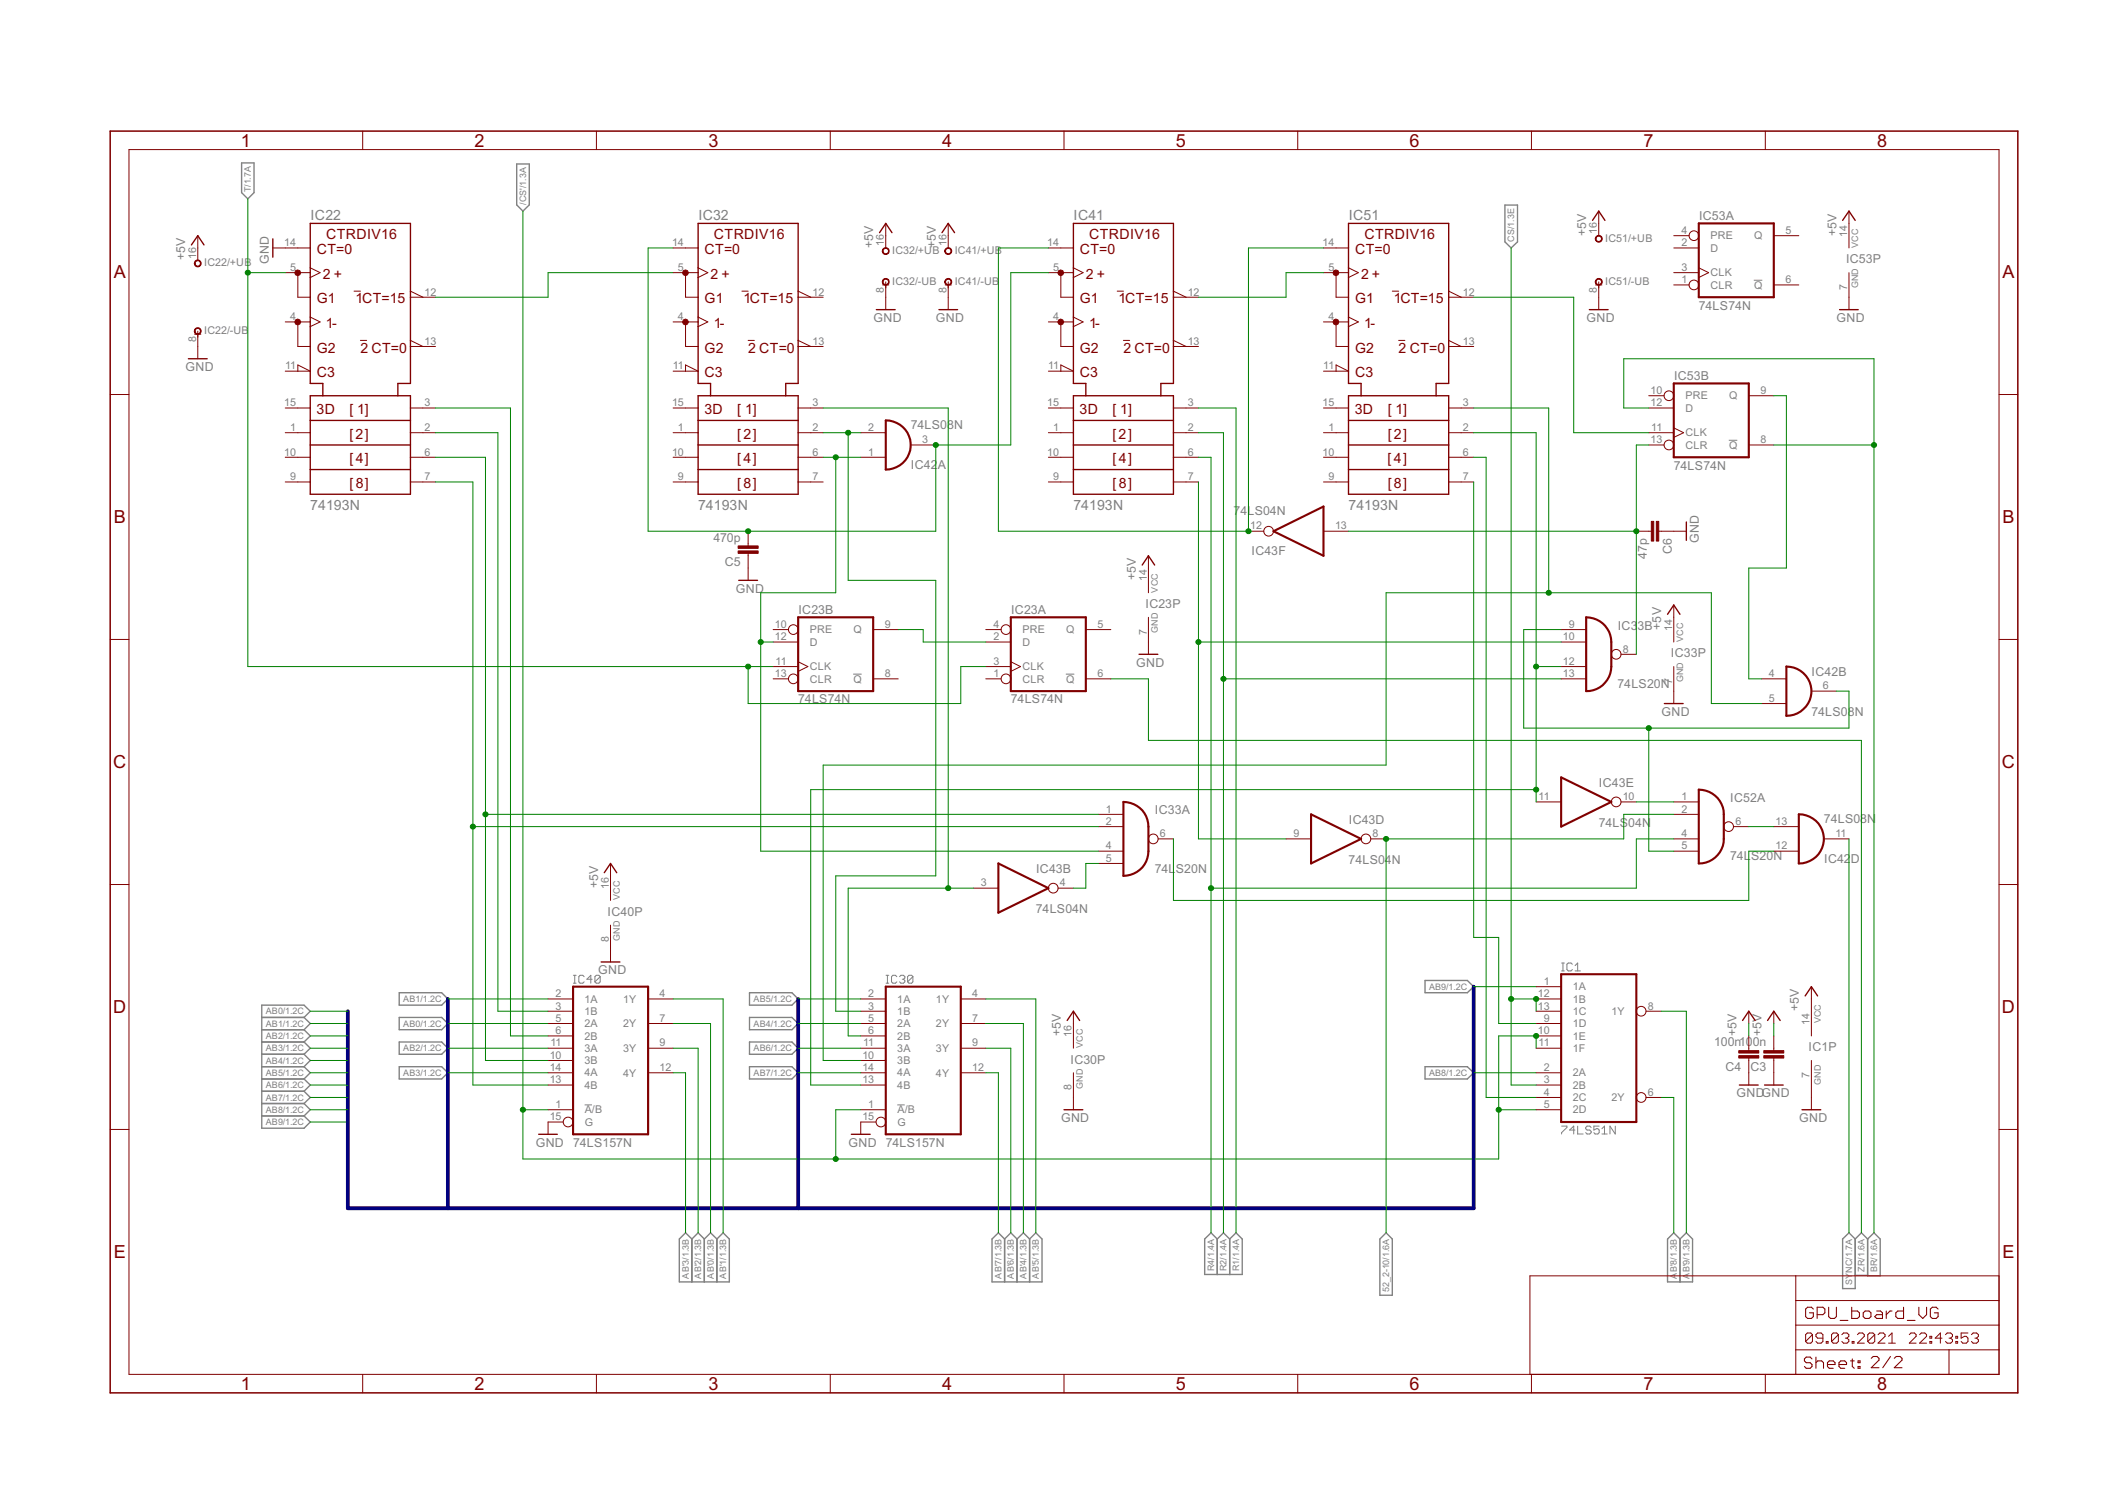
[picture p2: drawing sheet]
<svg xmlns="http://www.w3.org/2000/svg" width="297mm" height="210mm" viewBox="0 0 297 210" stroke-linecap="round" stroke-linejoin="round" font-family="sans-serif">
<g fill="none" stroke="#808080" stroke-width=".14">
<path d="M244.9 39.1h1.2M241.4 61.5h1.2M119.1 94.1h1.2M148.8 94.1h1.2M80.1 137.3h.4M80.1 136.2h.4M80.3 136.2v1.1M81.6 136.4l-.2-.2h-.4l-.2 .2v.7l.2 .2h.4l.2-.2M82.7 136.8h-.7l.5-.6v1.1M83.8 136.4v.7l-.2 .2h-.3l-.2-.2M83.8 136.4l-.2-.2h-.3l-.2 .2v.7M83.8 136.4l-.7 .7"/>
<path d="M123.7 137.3h.4M123.7 136.2h.4M123.9 136.2v1.1M125.2 136.4l-.1-.2h-.4l-.2 .2v.7l.2 .2h.4l.1-.2M125.6 136.4l.2-.2h.4l.2 .2v.2l-.2 .2M126 136.8h.2M126.2 136.8l.2 .1v.2l-.2 .2h-.4l-.2-.2M127.5 136.4v.7l-.2 .2h-.4l-.2-.2M127.5 136.4l-.2-.2h-.4l-.2 .2v.7M127.5 136.4l-.8 .7M218.1 135.6h.4M218.1 134.5h.4"/>
<path d="M218.3 134.5v1.1M219.6 134.7l-.2-.2h-.4l-.2 .2v.7l.2 .2h.4l.2-.2M220 134.9l.3-.4v1.1M220 135.6h.7M81.6 154.3h1.1M125.3 154.3h1M218.1 157.3h.7v.2l-.7 .7v.2M219.9 157.8h-.7l.6-.5v1.1M220.3 157.3v1.1h.8M222.2 157.5l-.2-.2h-.4l-.2 .2v.1l.2 .2h.4l.2 .2v.2l-.2 .2h-.4l-.2-.2M223.3 157.3h-.7v.5l.3-.2h.2l.2 .2v.4l-.2 .2h-.3l-.2-.2M223.7 158.4h.8"/>
<path d="M223.7 157.6l.4-.3v1.1M225.6 157.3v1.1l-.8-1.1v1.1"/>
</g>
<g fill="none" stroke="#808080" stroke-width=".19">
<path d="M33.7 22.8h1.8v4.1l-.9 .9-.9-.9zM72.2 22.9h1.7v5.7l-.9 .9-.8-.9zM210.2 28.6h1.7v5.2l-.9 .8-.8-.8zM55.8 138.6h5.9l.8 .9-.8 .9h-5.9zM104.7 138.6h5.9l.9 .9-.9 .9h-5.9zM199 136.9h5.9l.9 .9-.9 .8h-5.9zM36.6 142.1h5.9M36.6 143.8h5.9M36.6 145.5h5.9M36.6 147.2h5.9M36.6 150.7h5.9M36.6 149h5.9"/>
<path d="M36.6 152.4h5.9M36.6 154.1h5.9M36.6 155.9h5.9M42.5 142.1l.8-.9-.8-.8h-5.9v17.2h5.9l.8-.9-.8-.8M42.5 142.1l.8 .8-.8 .9M42.5 143.8l.8 .9-.8 .8M42.5 145.5l.8 .9-.8 .8M42.5 147.2l.8 .9-.8 .9M42.5 149l.8 .8-.8 .9M42.5 150.7l.8 .8-.8 .9M42.5 152.4l.8 .9-.8 .8M42.5 154.1l.8 .9-.8 .9"/>
<path d="M55.8 142.1h5.9l.8 .8-.8 .9h-5.9zM55.8 145.5h5.9l.8 .9-.8 .8h-5.9zM55.8 149h5.9l.8 .8-.8 .9h-5.9zM104.7 142.1h5.9l.9 .8-.9 .9h-5.9zM104.7 145.5h5.9l.9 .9-.9 .8h-5.9zM104.7 149h5.9l.9 .8-.9 .9h-5.9zM199 149h5.9l.9 .8-.9 .9h-5.9zM96.6 173l-.9-.8-.8 .8v6h7v-6l-.9-.8-.9 .8M96.6 173v6M96.6 173l.9-.8 .9 .8M98.4 173v6M98.4 173l.8-.8 .9 .8"/>
<path d="M100.1 173v6M140.3 173l-.9-.8-.9 .8v6h7v-6l-.8-.8-.9 .8M140.3 173v6M140.3 173l.9-.8 .8 .8M142 173v6M142 173l.9-.8 .9 .8M143.8 173v6M170 173l-.9-.8-.9 .8v5h5.3v-5l-.9-.8-.9 .8M170 173l.9-.8 .8 .8M170 173v5M171.7 173v5M193.6 172.2l.8 .8v7.9h-1.7v-7.9z"/>
<path d="M233.7 172.2l.9 .8 .9-.8 .9 .8v6h-3.5v-6zM234.6 173v6M257.3 173l.9-.8 .9 .8v7h-1.8zM259.1 173l.8-.8 .9 .8M259.1 178.1h1.7M260.8 173l.9-.8 .9 .8v5.2h-1.8z"/>
</g>
<g fill="none" stroke="#800000" stroke-width=".3">
<path d="M237.2 31.2h10.5v10.3h-10.5zM123.7 58.7a3.4 3.4 0 0 1 3.5 3.4 3.4 3.4 0 0 1-3.5 3.5zM233.7 53.6h10.5v10.3h-10.5zM177.8 74.2l7-3.5v6.9zM111.5 86.2h10.4v10.3h-10.4zM141.2 86.2h10.4v10.3h-10.4zM221.5 86.2a3.5 3.5 0 0 1 3.5 3.5v3.4a3.5 3.5 0 0 1-3.5 3.4zM249.5 93.1a3.4 3.4 0 0 1 3.5 3.4 3.4 3.4 0 0 1-3.5 3.5zM156.9 112a3.5 3.5 0 0 1 3.5 3.4v3.5a3.4 3.4 0 0 1-3.5 3.4zM183.1 113.7l7 3.5-7 3.4zM218 108.6l7 3.4-7 3.4zM237.2 110.3a3.5 3.5 0 0 1 3.5 3.4v3.5a3.4 3.4 0 0 1-3.5 3.4z"/>
<path d="M251.2 113.7a3.4 3.4 0 0 1 3.5 3.5 3.4 3.4 0 0 1-3.5 3.4zM80 137.8h10.5v20.6h-10.5zM123.7 137.8h10.5v20.6h-10.5zM139.4 120.6l7 3.4-7 3.5zM218 136.1h10.5v20.6h-10.5z"/>
</g>
<g fill="none" stroke="#800000" stroke-width=".14">
<path d="M50.7 18.3v2.6M83.3 18.3v2.6M116 18.3v2.6M148.6 18.3v2.6M181.2 18.3v2.6M213.9 18.3v2.6M246.5 18.3v2.6M18 20.9h261.2v171h-261.2zM27.6 32.9v3.5M38.1 34.6h5.2M39.8 38.1h3.5M41.6 38.1v3.4h1.7"/>
<path d="M43.3 37.4l1.4 .7-1.4 .7M94 38.1h3.5M94 34.6h3.5M95.7 38.1v3.4h1.8M97.5 37.4l1.3 .7-1.3 .7M123.3 39.8h.8M123.7 31.2v3.4M123.7 39.4v3.8M132 39.8h.9M132.4 31.2v3.4M132.4 39.4v3.8M146.4 38.1h3.5"/>
<path d="M146.4 34.6h3.5M148.1 38.1v3.4h1.8M149.9 37.4l1.4 .7-1.4 .7M184.8 38.1h3.5M184.8 34.6h3.5M186.6 38.1v3.4h1.7M188.3 37.4l1.4 .7-1.4 .7M222.8 39.8h.9M223.3 29.5v3.4M223.3 39.4v3.8M233.7 38.1h3.5M233.7 34.6h3.5"/>
<path d="M233.7 39.8h2.2M233.7 32.9h2.2M237.2 37.4l1.4 .7-1.4 .7M247.7 39.8h3.5M247.7 32.9h3.5M258.2 29.5v5.1M258.2 38.1v5.1M15.4 55.1h2.6M27.2 46.7h.8M27.6 46.2v3.9M39.8 51.8h3.5l-1.7-.8v.8M39.8 45h3.5"/>
<path d="M39.8 57h3.5M41.6 45v3.4h1.7M43.3 44.3l1.4 .7-1.4 .6M49.4 40.7h.9M50.3 47.5h.9M57.3 41.5h3.5M57.3 48.4h3.5M57.3 40.7l1.8 .8M57.3 47.5l1.8 .9M57.3 57h3.5M94 45h3.5M94 57h3.5"/>
<path d="M94 51.8h3.5l-1.8-.8v.8M95.7 45v3.4h1.8M97.5 44.3l1.3 .7-1.3 .6M103.6 40.7h.9M104.5 47.5h.8M111.5 41.5h3.5M111.5 48.4h3.5M111.5 57h3.5M111.5 40.7l1.7 .8M111.5 47.5l1.7 .9M146.4 45h3.5M146.4 57h3.5"/>
<path d="M146.4 51.8h3.5l-1.8-.8v.8M148.1 45v3.4h1.8M149.9 44.3l1.4 .7-1.4 .6M156 40.7h.9M156.9 47.5h.9M163.9 41.5h3.5M163.9 48.4h3.5M163.9 57h3.5M163.9 40.7l1.7 .8M163.9 47.5l1.7 .9M184.8 45h3.5M184.8 57h3.5"/>
<path d="M184.8 51.8h3.5l-1.7-.8v.8M186.6 45v3.4h1.7M188.3 44.3l1.4 .7-1.4 .6M194.4 40.7h.9M195.3 47.5h.9M202.3 41.5h3.5M202.3 48.4h3.5M202.3 57h3.5M202.3 40.7l1.7 .8M202.3 47.5l1.7 .9M230.3 57h3.4M230.3 55.3h2.1"/>
<path d="M233.7 59.8l1.4 .6-1.4 .7M244.2 55.3h3.5M279.2 55.1h2.6M39.8 63.9h3.5M39.8 60.4h3.5M39.8 67.3h3.5M57.3 63.9h3.5M57.3 60.4h3.5M57.3 67.3h3.5M94 63.9h3.5M94 60.4h3.5M94 67.3h3.5"/>
<path d="M104.5 74.2v2M104.5 77.3v3.7M111.5 63.9h3.5M111.5 60.4h3.5M111.5 67.3h3.5M120.2 63.9h3.5M120.2 60.4h3.5M127.2 62.1h3.5M146.4 63.9h3.5M146.4 60.4h3.5M146.4 67.3h3.5M160.4 77.6v5.2"/>
<path d="M163.9 63.9h3.5M163.9 60.4h3.5M163.9 67.3h3.5M174.3 74.2h2.2M184.8 63.9h3.5M184.8 60.4h3.5M184.8 67.3h3.5M184.8 74.2h3.5M202.3 63.9h3.5M202.3 60.4h3.5M202.3 67.3h3.5M228.5 74.2h2.1"/>
<path d="M230.3 60.4h3.4M230.3 62.1h2.1M231.6 74.2h3.9M244.2 62.1h3.5M15.4 89.3h2.6M108 94.8h2.1M108 87.9h2.1M108 89.7h3.5M108 93.1h3.5M111.5 92.4l1.3 .7-1.3 .7M121.9 94.8h3.5M121.9 87.9h3.5"/>
<path d="M137.7 94.8h2.1M137.7 87.9h2.1M137.7 89.7h3.5M137.7 93.1h3.5M141.2 92.4l1.3 .7-1.3 .7M151.6 94.8h3.5M151.6 87.9h3.5M160.4 86.2v5.2M218 94.8h3.5M218 87.9h3.5M218 89.7h3.5M218 93.1h3.5"/>
<path d="M226.4 91.4h2.1M233.7 84.5v5.2M233.7 93.1v5.2M246 94.8h3.5M246 98.3h3.5M253 96.5h3.5M279.2 89.3h2.6M153.4 113.7h3.5M153.4 118.9h3.5M153.4 115.4h3.5M161.7 117.2h2.2M179.6 117.2h3.5"/>
<path d="M191.4 117.2h2.2M214.5 112h3.5M226.4 112h2.1M233.7 112h3.5M233.7 113.7h3.5M233.7 117.2h3.5M233.7 118.9h3.5M242.1 115.4h2.1M247.7 118.9h3.5M247.7 115.4h3.5M254.7 117.2h3.5M15.4 123.5h2.6"/>
<path d="M76.5 139.5h3.5M85.3 120.6v5.2M85.3 129.2v5.1M90.5 139.5h3.5M120.2 139.5h3.5M134.2 139.5h3.5M135.9 124h3.5M147.8 124h2.1M153.4 120.6h3.5M214.5 139.5h3.5M214.5 137.8h3.5M253 137.8v6.9"/>
<path d="M279.2 123.5h2.6M15.4 157.7h2.6M76.5 155h3.5M76.5 141.2h3.5M76.5 142.9h3.5M76.5 144.7h3.5M76.5 146.4h3.5M76.5 148.1h3.5M76.5 149.8h3.5M76.5 151.5h3.5M78.7 156.7h-2.2v1.7M90.5 142.9h3.5"/>
<path d="M90.5 146.4h3.5M90.5 149.8h3.5M120.2 155h3.5M120.2 141.2h3.5M120.2 142.9h3.5M120.2 144.7h3.5M120.2 146.4h3.5M120.2 148.1h3.5M120.2 149.8h3.5M120.2 151.5h3.5M122.3 156.7h-2.1v1.7M134.2 142.9h3.5"/>
<path d="M134.2 146.4h3.5M134.2 149.8h3.5M149.9 141.2v5.2M149.9 149.8v5.2M214.5 155h3.5M214.5 141.2h3.5M214.5 142.9h3.5M214.5 144.7h3.5M214.5 146.4h3.5M214.5 149.8h3.5M214.5 151.5h3.5M214.5 153.3h3.5"/>
<path d="M229.9 141.2h2.1M229.9 153.3h2.1M244.2 141.2v1.7M244.2 144.7v2M244.2 147.8v3.7M247.7 141.2v1.7M247.7 144.7v2M247.7 147.8v3.7M253 148.1v6.9M279.2 157.7h2.6M250.8 178.2v13.7M279.2 178.2h-65.5v13.7"/>
<path d="M50.7 191.9v2.6M83.3 191.9v2.6M116 191.9v2.6M148.6 191.9v2.6M181.2 191.9v2.6M213.9 191.9v2.6M246.5 191.9v2.6M250.8 188.5h28.4M250.8 185.1h28.4M250.8 181.6h28.4M253.1 186.4l-.2-.2h-.5l-.2 .2v.9M253.1 186.4v.9l-.2 .3h-.5l-.2-.3"/>
<path d="M253.1 186.4l-.9 .9M254.6 186.9h-.8l-.2-.3v-.2l.2-.2h.5l.3 .2v.9l-.3 .3h-.5l-.2-.3M255 187.3h.3v.3h-.3zM256.7 186.4l-.2-.2h-.5l-.2 .2v.9M256.7 186.4v.9l-.2 .3h-.5l-.2-.3M256.7 186.4l-.9 .9M257.2 186.4l.3-.2h.4l.3 .2v.2l-.3 .3M257.7 186.9h.2M257.9 186.9l.3 .2v.2l-.3 .3h-.4l-.3-.3M258.7 187.3h.2v.3h-.2zM259.4 186.4l.2-.2h.5l.2 .2v.2l-.9 1h.9M261.8 186.4l-.2-.2h-.5l-.3 .2v.9"/>
<path d="M261.8 186.4v.9l-.2 .3h-.5l-.3-.3M261.8 186.4l-1 .9M262.3 186.4l.2-.2h.5l.2 .2v.2l-.9 1h.9M263.7 187.6h1M263.7 186.6l.5-.4v1.4M266.6 186.4l.3-.2h.5l.2 .2v.2l-1 1h1M268.1 186.4l.2-.2h.5l.2 .2v.2l-.9 1h.9M269.5 187.3h.3v.3h-.3zM269.5 186.6h.3v.3h-.3zM271.2 186.9h-.9l.7-.7v1.4M271.7 186.4l.2-.2h.5l.3 .2v.2l-.3 .3M272.2 188.5v3.4"/>
<path d="M272.2 186.9h.2M272.4 186.9l.3 .2v.2l-.3 .3h-.5l-.2-.3M273.1 187.3h.3v.3h-.3zM273.1 186.6h.3v.3h-.3zM274.8 186.2h-.9v.7l.4-.3h.3l.2 .3v.4l-.2 .3h-.5l-.2-.3M275.3 186.4l.2-.2h.5l.3 .2v.2l-.3 .3M275.8 186.9h.2M276 186.9l.3 .2v.2l-.3 .3h-.5l-.2-.3"/>
<circle cx="236.6" cy="39.8" r=".68"/>
<circle cx="236.6" cy="32.9" r=".68"/>
<circle cx="233.1" cy="55.3" r=".68"/>
<circle cx="177.2" cy="74.2" r=".68"/>
<circle cx="233.1" cy="62.1" r=".68"/>
<circle cx="110.8" cy="94.8" r=".68"/>
<circle cx="110.8" cy="87.9" r=".68"/>
<circle cx="140.5" cy="94.8" r=".68"/>
<circle cx="140.5" cy="87.9" r=".68"/>
<circle cx="225.7" cy="91.4" r=".68"/>
<circle cx="161.1" cy="117.2" r=".68"/>
<circle cx="190.8" cy="117.2" r=".68"/>
<circle cx="225.7" cy="112" r=".68"/>
<circle cx="241.4" cy="115.4" r=".68"/>
<circle cx="147.1" cy="124" r=".68"/>
<circle cx="79.3" cy="156.7" r=".68"/>
<circle cx="123" cy="156.7" r=".68"/>
<circle cx="229.2" cy="153.3" r=".68"/>
<circle cx="229.2" cy="141.2" r=".68"/>
</g>
<g fill="none" stroke="#800000" stroke-width=".19">
<path d="M26.7 34.2l.9-1.3 .9 1.3M38.1 33.4v2.5M122.8 32.5l.9-1.3 .9 1.3M131.6 32.5l.8-1.3 .9 1.3M222.4 30.8l.9-1.3 .8 1.3M257.3 30.8l.9-1.3 .9 1.3M26.3 50.1h2.6M43.3 55.3h14v13.7h-14zM43.3 58.7h14M45.1 55.3v-1.7h-1.8v-22.4h14v22.4h-1.7v1.7M97.5 55.3h14v13.7h-14zM97.5 58.7h14"/>
<path d="M99.2 55.3v-1.7h-1.7v-22.4h14v22.4h-1.8v1.7M122.4 43.2h2.6M131.1 43.2h2.6M149.9 55.3h14v13.7h-14zM149.9 58.7h14M151.6 55.3v-1.7h-1.7v-22.4h14v22.4h-1.8v1.7M188.3 55.3h14v13.7h-14zM188.3 58.7h14M190.1 55.3v-1.7h-1.8v-22.4h14v22.4h-1.7v1.7M222 43.2h2.6M256.9 43.2h2.6M43.3 65.6h14"/>
<path d="M43.3 62.1h14M97.5 65.6h14M97.5 62.1h14M149.9 65.6h14M149.9 62.1h14M159.5 78.9l.9-1.3 .8 1.3M188.3 65.6h14M188.3 62.1h14M235.5 72.9v2.6M103.2 81h2.6M159.1 91.4h2.6M232.4 98.3h2.7"/>
<path d="M232.9 85.8l.8-1.3 .9 1.3M83.9 134.3h2.7M84.4 121.9l.9-1.3 .8 1.3M252.1 139.1l.9-1.3 .8 1.3M75.2 158.4h2.6M118.9 158.4h2.6M148.6 155h2.6M149 142.5l.9-1.3 .9 1.3M242.9 151.5h2.6M243.4 142.5l.8-1.3 .9 1.3M246.4 151.5h2.6M246.8 142.5l.9-1.3 .9 1.3"/>
<path d="M251.7 155h2.6"/>
</g>
<g fill="#800000" stroke="#800000" stroke-width=".14">
<path d="M27.3 36.4a.48 .48 0 0 1 .7 .1 .48 .48 0 0 1-.3 .7 .48 .48 0 0 1-.6-.4h.1a.38 .38 0 0 1 .6-.3 .38 .38 0 0 1 .1 .6 .38 .38 0 0 1-.6-.2l-.1-.1h-.1z" fill-rule="evenodd"/>
<path d="M27.3 45.9a.48 .48 0 0 1 .7 .1 .48 .48 0 0 1-.3 .7 .48 .48 0 0 1-.6-.5h.1a.38 .38 0 0 1 .6-.3 .38 .38 0 0 1 .1 .7 .38 .38 0 0 1-.6-.2l-.1-.2h-.1z" fill-rule="evenodd"/>
<path d="M123.4 34.7a.48 .48 0 0 1 .7 .1 .48 .48 0 0 1-.3 .7 .48 .48 0 0 1-.6-.4h.1a.39 .39 0 0 1 .6-.4 .39 .39 0 0 1 .1 .7 .39 .39 0 0 1-.7-.2v-.1h-.1z" fill-rule="evenodd"/>
<path d="M123.4 39a.48 .48 0 0 1 .7 .1 .48 .48 0 0 1-.3 .7 .48 .48 0 0 1-.6-.4h.1a.39 .39 0 0 1 .6-.4 .39 .39 0 0 1 .1 .7 .39 .39 0 0 1-.7-.2v-.1h-.1z" fill-rule="evenodd"/>
<path d="M132.1 34.7a.49 .49 0 0 1 .8 .2 .49 .49 0 0 1-.4 .7 .49 .49 0 0 1-.6-.5h.1a.38 .38 0 0 1 .5-.4 .38 .38 0 0 1 .2 .6 .38 .38 0 0 1-.6-.1l-.1-.1h-.1z" fill-rule="evenodd"/>
<path d="M132.1 39a.49 .49 0 0 1 .8 .2 .49 .49 0 0 1-.4 .7 .49 .49 0 0 1-.6-.5h.1a.38 .38 0 0 1 .5-.4 .38 .38 0 0 1 .2 .6 .38 .38 0 0 1-.6-.1l-.1-.1h-.1z" fill-rule="evenodd"/>
<path d="M222.9 33a.49 .49 0 0 1 .8 .1 .49 .49 0 0 1-.3 .7 .49 .49 0 0 1-.6-.4h.1a.39 .39 0 0 1 .5-.4 .39 .39 0 0 1 .1 .7 .39 .39 0 0 1-.6-.2v-.1h-.1z" fill-rule="evenodd"/>
<path d="M222.9 39a.49 .49 0 0 1 .8 .2 .49 .49 0 0 1-.3 .7 .49 .49 0 0 1-.6-.5h.1a.39 .39 0 0 1 .5-.4 .39 .39 0 0 1 .1 .7 .39 .39 0 0 1-.6-.2v-.1h-.1z" fill-rule="evenodd"/>
<circle cx="41.6" cy="38.1" r=".4"/>
<circle cx="41.6" cy="45" r=".41"/>
<circle cx="95.7" cy="38.1" r=".4"/>
<circle cx="95.7" cy="45" r=".41"/>
<circle cx="148.1" cy="38.1" r=".4"/>
<circle cx="148.1" cy="45" r=".41"/>
<circle cx="186.6" cy="38.1" r=".4"/>
<circle cx="186.6" cy="45" r=".41"/>
</g>
<g fill="#800000" stroke="#800000" stroke-width=".14">
<path d="M246.3 146.7h2.8v.4h-2.8z"/>
<path d="M246.3 147.4h2.8v.4h-2.8z"/>
<path d="M242.8 146.7h2.8v.4h-2.8z"/>
<path d="M242.8 147.4h2.8v.4h-2.8z"/>
<path d="M103.1 76.2h2.8v.4h-2.8z"/>
<path d="M103.1 76.9h2.8v.4h-2.8z"/>
<path d="M230.6 72.8h.3v2.8h-.3z"/>
<path d="M231.3 72.8h.3v2.8h-.3z"/>
</g>
<g fill="none" stroke="#800000" stroke-width=".15">
<path d="M253 189.8l-.2-.3h-.6l-.2 .3v.3l.2 .2h.6l.2 .3v.2l-.2 .3h-.6l-.2-.3M253.2 182.8l-.2-.2h-.6l-.2 .2v1.1l.2 .2h.6l.2-.2v-.6h-.5M253.6 189.5v1.6M253.6 190.3l.3-.2h.5l.3 .2v.8M253.8 183.6h.8l.2-.3v-.5l-.2-.2h-.8v1.5M255.2 190.6h1.1v-.3l-.3-.2h-.5l-.3 .2v.5l.3 .3h.5M255.4 182.6v1.3l.3 .2h.5l.3-.2v-1.3M256.8 190.6h1.1v-.3l-.3-.2h-.5l-.3 .2v.5l.3 .3h.5M257 184.4h1.1M258.4 190.1h.6M258.6 182.6v1.5h.8l.3-.2v-.6l-.3-.2h-.8M258.7 189.8v1l.3 .3"/>
<path d="M259.5 190.1h.3v.2h-.3zM259.5 190.8h.3v.3h-.3zM260.2 183.3l.3-.2h.5l.3 .2v.6l-.3 .2h-.5l-.3-.2zM261.3 189.7l.3-.3h.5l.3 .3v.2l-1.1 1.1h1.1M262.1 183.1h.5l.3 .2v.8h-.8l-.3-.2 .3-.3h.8M263.4 183.1v1M264 189.4l-1.1 1.6M264.2 183.1h-.3l-.5 .5M264.5 189.7l.3-.3h.5l.3 .3v.2l-1.1 1.1h1.1M265.8 182.6v1.5h-.8l-.2-.2v-.6l.2-.2h.8M266.4 184.4h1M268 182.6v1l.5 .5 .5-.5v-1"/>
<path d="M270.7 182.8l-.3-.2h-.5l-.3 .2v1.1l.3 .2h.5l.3-.2v-.6h-.6"/>
</g>
<path d="M15.4 18.3h266.4v176.2h-266.4z" fill="none" stroke="#800000" stroke-width=".21"/>
<path d="M62.5 139.5v29.2M111.5 139.5v29.2M205.8 137.8v30.9h-157.2v-27.5" fill="none" stroke="#000080" stroke-width=".53"/>
<g fill="none" stroke="#008000" stroke-width=".14">
<path d="M34.6 38.1h5.2M34.6 27.8v65.3h73.4M73 29.5v132.4h136.3v-17.2h5.2v1.7M94 34.6h-3.5v39.6h40.2v-12.1h10.5v-24h5.2M94 38.1h-17.5v3.4h-15.7M146.4 34.6h-7v39.6h34.9v-39.6h10.5M184.8 38.1h-5.2v3.4h-12.2M211 34.6v116.9h3.5M60.8 57h10.5v87.7h5.2M115 57h17.4v67M167.4 57h5.2v115.2M205.8 57h10.5v25.8"/>
<path d="M205.8 41.5h14v18.9h10.5M230.3 57h-3.5v-6.9h34.9v122.1M247.7 55.3h1.8v24h-5.3v15.5h1.8M60.8 60.4h8.7v80.8h7M60.8 63.9h7v84.2h8.7M60.8 67.3h5.2v84.2h10.5M115 60.4h5.2M115 63.9h5.2M116.7 63.9v18.9h-10.5v36.1h47.2M118.4 60.4v20.6h12.3v41.3h-14v18.9h3.5M167.4 60.4h3.5v111.8M167.4 63.9h1.7v108.3"/>
<path d="M167.4 67.3v49.9h12.2M188.3 74.2h40.2M205.8 67.3v63.6h3.5v12h5.2M205.8 63.9h1.7v89.4h7M205.8 60.4h8.7v51.6M230.3 62.1h-1.8v29.3M247.7 62.1h14M104.5 93.1v5.2h29.7v-5.2h3.5M106.2 89.7h1.8M125.4 87.9h3.5v1.8h8.8M155.1 94.8h5.3v8.6h99.5v68.8M167.4 89.7h50.6"/>
<path d="M170.9 94.8h47.1M214.5 93.1h3.5M218 87.9h-5.2v13.8h45.4v-5.2h-1.7M246 98.3h-7v-15.5h-45.4v24h-78.6v41.3h5.2M66 115.4h87.4M67.8 113.7h85.6M163.9 117.2v8.6h80.3v-6.9h3.5M214.5 110.3h-101.3v41.2h7M228.5 112h5.2M230.3 101.7v17.2h3.4M233.7 113.7h-6.9v3.5h-33.2v55M233.7 117.2h-5.2v6.8h-59.4"/>
<path d="M244.2 115.4h3.5M258.2 117.2v55M62.5 139.5h14M94 139.5h7v32.7M111.5 139.5h8.7M135.9 124h-17.5v20.7h1.8M137.7 139.5h7v32.7M153.4 120.6h-1.8v3.4h-1.7M205.8 137.8h8.7M211 139.5h3.5v1.7M43.3 141.2h5.3M43.3 142.9h5.3"/>
<path d="M43.3 144.7h5.3M43.3 146.4h5.3M43.3 149.8h5.3M43.3 148.1h5.3M43.3 151.5h5.3M43.3 153.3h5.3M43.3 155h5.3M43.3 156.7h5.3M62.5 142.9h14M62.5 146.4h14M62.5 149.8h14M73 155h3.5"/>
<path d="M94 142.9h5.2v29.3M94 146.4h3.5v25.8M94 149.8h1.7v22.4M111.5 142.9h8.7M111.5 146.4h8.7M111.5 149.8h8.7M120.2 155h-3.5v6.9M137.7 142.9h5.2v29.3M137.7 146.4h3.5v25.8M137.7 149.8h1.7v22.4M205.8 149.8h8.7M209.3 155h5.2"/>
<path d="M232 141.2h3.5v31M232 153.3h1.7v18.9M244.2 142.9v1.8M247.7 142.9v1.8"/>
</g>
<g fill="#008000" stroke="#008000" stroke-width=".14">
<circle cx="209.3" cy="155" r=".35"/>
<circle cx="116.7" cy="161.9" r=".35"/>
<circle cx="73" cy="155" r=".35"/>
<circle cx="214.5" cy="144.7" r=".35"/>
<circle cx="34.6" cy="38.1" r=".35"/>
<circle cx="104.5" cy="93.1" r=".35"/>
<circle cx="67.8" cy="113.7" r=".35"/>
<circle cx="66.1" cy="115.4" r=".35"/>
<circle cx="104.5" cy="74.2" r=".35"/>
<circle cx="130.7" cy="62.1" r=".35"/>
<circle cx="116.7" cy="63.9" r=".35"/>
<circle cx="106.2" cy="89.7" r=".35"/>
<circle cx="118.5" cy="60.4" r=".35"/>
<circle cx="132.4" cy="124" r=".35"/>
<circle cx="174.4" cy="74.2" r=".35"/>
<circle cx="228.5" cy="74.2" r=".35"/>
<circle cx="170.9" cy="94.8" r=".35"/>
<circle cx="169.1" cy="124" r=".35"/>
<circle cx="167.4" cy="89.7" r=".35"/>
<circle cx="193.6" cy="117.2" r=".35"/>
<circle cx="230.3" cy="101.7" r=".35"/>
<circle cx="216.3" cy="82.8" r=".35"/>
<circle cx="214.5" cy="93.1" r=".35"/>
<circle cx="214.5" cy="110.3" r=".35"/>
<circle cx="211" cy="139.5" r=".35"/>
<circle cx="214.5" cy="139.5" r=".35"/>
<circle cx="261.7" cy="62.1" r=".35"/>
</g>
<g font-size="2.8" fill="#800000">
<text x="33.6" y="20.5">1</text>
<text x="66.3" y="20.5">2</text>
<text x="98.9" y="20.5">3</text>
<text x="131.6" y="20.5">4</text>
<text x="164.2" y="20.5">5</text>
<text x="196.9" y="20.5">6</text>
<text x="229.5" y="20.5">7</text>
<text x="262.1" y="20.5">8</text>
<text x="15.9" y="38.9">A</text>
<text x="279.7" y="38.9">A</text>
<text x="15.9" y="73.1">B</text>
<text x="279.7" y="73.1">B</text>
<text x="15.8" y="107.3">C</text>
<text x="279.6" y="107.3">C</text>
<text x="15.8" y="141.5">D</text>
<text x="279.6" y="141.5">D</text>
<text x="15.9" y="175.7">E</text>
<text x="279.7" y="175.7">E</text>
<text x="33.6" y="194.1">1</text>
<text x="66.3" y="194.1">2</text>
<text x="98.9" y="194.1">3</text>
<text x="131.6" y="194.1">4</text>
<text x="164.2" y="194.1">5</text>
<text x="196.9" y="194.1">6</text>
<text x="229.5" y="194.1">7</text>
<text x="262.1" y="194.1">8</text>
</g>
<g font-size="2.2" fill="#808080">
<text x="43.4" y="30.8">IC22</text>
<text x="97.5" y="30.8">IC32</text>
<text x="149.9" y="30.8">IC41</text>
<text x="188.4" y="30.8">IC51</text>
<text x="43.3" y="71.2">74193N</text>
<text x="97.5" y="71.2">74193N</text>
<text x="149.9" y="71.2">74193N</text>
<text x="188.3" y="71.2">74193N</text>
</g>
<g font-size="2.2" fill="#800000">
<text x="44.2" y="35.5">CT=0</text>
<text x="45.6" y="33.3">CTRDIV16</text>
<text x="98.4" y="35.5">CT=0</text>
<text x="99.7" y="33.3">CTRDIV16</text>
<text x="150.8" y="35.5">CT=0</text>
<text x="152.1" y="33.3">CTRDIV16</text>
<text x="189.2" y="35.5">CT=0</text>
<text x="190.5" y="33.3">CTRDIV16</text>
<text x="45.1" y="38.9">2 +</text>
<text x="99.2" y="38.9">2 +</text>
<text x="151.6" y="38.9">2 +</text>
<text x="190.1" y="38.9">2 +</text>
<text x="44.2" y="42.4">G1</text>
<text x="45.5" y="45.8">1-</text>
<text x="49.7" y="42.4">1CT=15</text>
<text x="98.4" y="42.4">G1</text>
<text x="99.7" y="45.8">1-</text>
<text x="103.8" y="42.4">1CT=15</text>
<text x="150.8" y="42.4">G1</text>
<text x="152.1" y="45.8">1-</text>
<text x="156.2" y="42.4">1CT=15</text>
<text x="189.2" y="42.4">G1</text>
<text x="190.5" y="45.8">1-</text>
<text x="194.7" y="42.4">1CT=15</text>
<text x="44.2" y="52.7">C3</text>
<text x="44.2" y="49.3">G2</text>
<text x="50.3" y="49.3">2 CT=0</text>
<text x="98.4" y="52.7">C3</text>
<text x="98.4" y="49.3">G2</text>
<text x="104.5" y="49.3">2 CT=0</text>
<text x="150.8" y="52.7">C3</text>
<text x="150.8" y="49.3">G2</text>
<text x="156.9" y="49.3">2 CT=0</text>
<text x="189.2" y="52.7">C3</text>
<text x="189.2" y="49.3">G2</text>
<text x="195.3" y="49.3">2 CT=0</text>
<text x="44.2" y="57.8">3D</text>
<text x="48.8" y="57.8">[ 1]</text>
<text x="98.4" y="57.8">3D</text>
<text x="103" y="57.8">[ 1]</text>
<text x="150.8" y="57.8">3D</text>
<text x="155.4" y="57.8">[ 1]</text>
<text x="189.2" y="57.8">3D</text>
<text x="193.8" y="57.8">[ 1]</text>
<text x="48.8" y="64.7">[4]</text>
<text x="48.8" y="61.3">[2]</text>
<text x="102.9" y="64.7">[4]</text>
<text x="103" y="61.3">[2]</text>
<text x="155.3" y="64.7">[4]</text>
<text x="155.4" y="61.3">[2]</text>
<text x="193.8" y="64.7">[4]</text>
<text x="193.8" y="61.3">[2]</text>
<text x="48.8" y="68.2">[8]</text>
<text x="103" y="68.2">[8]</text>
<text x="155.4" y="68.2">[8]</text>
<text x="193.8" y="68.2">[8]</text>
</g>
<g font-size="1.9" fill="#808080">
<text x="121.9" y="34.6" transform="rotate(-90 121.9 34.6)">+5V</text>
<text x="130.7" y="34.6" transform="rotate(-90 130.7 34.6)">+5V</text>
<text x="221.5" y="32.9" transform="rotate(-90 221.5 32.9)">+5V</text>
<text x="237.3" y="30.8">IC53A</text>
<text x="256.5" y="32.9" transform="rotate(-90 256.5 32.9)">+5V</text>
<text x="25.9" y="36.4" transform="rotate(-90 25.9 36.4)">+5V</text>
<text x="37.6" y="36.9" transform="rotate(-90 37.6 36.9)">GND</text>
<text x="257.8" y="36.8">IC53P</text>
<text x="122" y="45">GND</text>
<text x="130.7" y="45">GND</text>
<text x="221.5" y="45">GND</text>
<text x="237.2" y="43.2">74LS74N</text>
<text x="256.5" y="45">GND</text>
<text x="25.9" y="51.8">GND</text>
<text x="233.8" y="53.1">IC53B</text>
<text x="127.2" y="59.9">74LS08N</text>
<text x="127.2" y="65.5">IC42</text>
<text x="131" y="65.5">A</text>
<text x="233.7" y="65.6">74LS74N</text>
<text x="172.3" y="71.9">74LS04N</text>
<text x="99.6" y="75.6">470p</text>
<text x="174.8" y="77.5">IC43F</text>
<text x="233.5" y="77.4" transform="rotate(-90 233.5 77.4)">C6</text>
<text x="237.2" y="75.9" transform="rotate(-90 237.2 75.9)">GND</text>
<text x="101.2" y="79.1">C5</text>
<text x="102.8" y="82.8">GND</text>
<text x="158.6" y="81.1" transform="rotate(-90 158.6 81.1)">+5V</text>
<text x="230" y="78.1" transform="rotate(-90 230 78.1)">47p</text>
<text x="111.5" y="85.8">IC23B</text>
<text x="141.2" y="85.8">IC23A</text>
<text x="160" y="84.9">IC23P</text>
<text x="225.9" y="87.9">IC3</text>
<text x="228.7" y="87.9">3B</text>
<text x="232" y="87.9" transform="rotate(-90 232 87.9)">+5V</text>
<text x="158.7" y="93.1">GND</text>
<text x="233.3" y="91.8">IC33P</text>
<text x="253" y="94.4">IC42B</text>
<text x="111.5" y="98.2">74LS74N</text>
<text x="141.2" y="98.2">74LS74N</text>
<text x="225.9" y="96.1">74LS20N</text>
<text x="232" y="100">GND</text>
<text x="253" y="100">74LS08N</text>
<text x="161.3" y="113.7">IC33A</text>
<text x="223.3" y="109.9">IC43E</text>
<text x="241.6" y="112">IC52A</text>
<text x="188.4" y="115">IC43D</text>
<text x="223.3" y="115.4">74LS04N</text>
<text x="254.7" y="114.9">74LS08N</text>
<text x="83.5" y="124" transform="rotate(-90 83.5 124)">+5V</text>
<text x="144.7" y="121.9">IC43B</text>
<text x="161.3" y="121.9">74L</text>
<text x="164.2" y="121.9">S20N</text>
<text x="188.3" y="120.6">74LS04N</text>
<text x="241.6" y="120.2">74L</text>
<text x="244.6" y="120.2">S20N</text>
<text x="254.7" y="120.5">IC42</text>
<text x="258.5" y="120.5">D</text>
<text x="84.9" y="127.9">IC40P</text>
<text x="144.7" y="127.5">74LS04N</text>
<text x="83.5" y="136.1">GND</text>
<text x="251.2" y="141.2" transform="rotate(-90 251.2 141.2)">+5V</text>
<text x="148.2" y="144.7" transform="rotate(-90 148.2 144.7)">+5V</text>
<text x="149.5" y="148.5">IC30P</text>
<text x="239.4" y="146.1">100n100n</text>
<text x="241" y="149.6">C4 C3</text>
<text x="242.5" y="144.7" transform="rotate(-90 242.5 144.7)">+5V</text>
<text x="246" y="144.7" transform="rotate(-90 246 144.7)">+5V</text>
<text x="252.6" y="146.8">IC1P</text>
<text x="242.5" y="153.3">GNDGND</text>
<text x="74.8" y="160.1">GND 74LS157N</text>
<text x="118.5" y="160.1">GND 74LS157N</text>
<text x="148.2" y="156.7">GND</text>
<text x="251.2" y="156.7">GND</text>
</g>
<g font-size="1.7" fill="#808080">
<text x="39.7" y="34.4">14</text>
<text x="93.8" y="34.4">14</text>
<text x="123.4" y="34.4" transform="rotate(-90 123.4 34.4)">16</text>
<text x="124.6" y="35.5">IC32/+UB</text>
<text x="132.2" y="34.4" transform="rotate(-90 132.2 34.4)">16</text>
<text x="133.3" y="35.5">IC41/+UB</text>
<text x="146.3" y="34.4">14</text>
<text x="184.7" y="34.4">14</text>
<text x="223" y="32.7" transform="rotate(-90 223 32.7)">16</text>
<text x="224.2" y="33.8">IC51/+UB</text>
<text x="234.8" y="34.4">2</text>
<text x="234.8" y="32.7">4</text>
<text x="238.9" y="35.2">D</text>
<text x="238.9" y="33.4">PRE</text>
<text x="245" y="33.4">Q</text>
<text x="249.3" y="32.7">5</text>
<text x="258" y="33.1" transform="rotate(-90 258 33.1)">14</text>
<text x="27.4" y="36.1" transform="rotate(-90 27.4 36.1)">16</text>
<text x="28.5" y="37.2">IC22/+UB</text>
<text x="40.5" y="37.8">5</text>
<text x="59.3" y="41.3">12</text>
<text x="94.7" y="37.8">5</text>
<text x="113.5" y="41.3">12</text>
<text x="123.4" y="40.9" transform="rotate(-90 123.4 40.9)">8</text>
<text x="124.6" y="39.8">IC32/-UB</text>
<text x="132.2" y="40.9" transform="rotate(-90 132.2 40.9)">8</text>
<text x="133.3" y="39.8">IC41/-UB</text>
<text x="147.1" y="37.8">5</text>
<text x="165.9" y="41.3">12</text>
<text x="185.5" y="37.8">5</text>
<text x="204.3" y="41.3">12</text>
<text x="223" y="40.9" transform="rotate(-90 223 40.9)">8</text>
<text x="224.2" y="39.8">IC51/-UB</text>
<text x="234.8" y="39.6">1</text>
<text x="234.8" y="37.8">3</text>
<text x="238.9" y="40.3">CLR</text>
<text x="238.9" y="38.6">CLK</text>
<text x="245" y="40.3">Q</text>
<text x="249.3" y="39.6">6</text>
<text x="258" y="40.5" transform="rotate(-90 258 40.5)">7</text>
<text x="27.4" y="47.7" transform="rotate(-90 27.4 47.7)">8</text>
<text x="28.5" y="46.7">IC22/-UB</text>
<text x="40.5" y="44.7">4</text>
<text x="94.7" y="44.7">4</text>
<text x="147.1" y="44.7">4</text>
<text x="185.5" y="44.7">4</text>
<text x="39.8" y="51.6">11</text>
<text x="59.3" y="48.2">13</text>
<text x="94" y="51.6">11</text>
<text x="113.5" y="48.2">13</text>
<text x="146.4" y="51.6">11</text>
<text x="165.9" y="48.2">13</text>
<text x="184.8" y="51.6">11</text>
<text x="204.3" y="48.2">13</text>
<text x="39.7" y="56.7">15</text>
<text x="59.3" y="56.7">3</text>
<text x="93.8" y="56.7">15</text>
<text x="113.5" y="56.7">3</text>
<text x="146.3" y="56.7">15</text>
<text x="165.9" y="56.7">3</text>
<text x="184.7" y="56.7">15</text>
<text x="204.3" y="56.7">3</text>
<text x="230.5" y="56.7">12</text>
<text x="230.5" y="55">10</text>
<text x="235.4" y="57.5">D</text>
<text x="235.4" y="55.8">PRE</text>
<text x="241.5" y="55.8">Q</text>
<text x="245.8" y="55">9</text>
<text x="39.7" y="63.6">10</text>
<text x="40.5" y="60.2">1</text>
<text x="59.3" y="60.2">2</text>
<text x="59.3" y="63.6">6</text>
<text x="93.8" y="63.6">10</text>
<text x="94.7" y="60.2">1</text>
<text x="113.5" y="60.2">2</text>
<text x="113.5" y="63.6">6</text>
<text x="121.3" y="63.6">1</text>
<text x="121.3" y="60.2">2</text>
<text x="128.8" y="61.9">3</text>
<text x="146.3" y="63.6">10</text>
<text x="147.1" y="60.2">1</text>
<text x="165.9" y="60.2">2</text>
<text x="165.9" y="63.6">6</text>
<text x="184.7" y="63.6">10</text>
<text x="185.5" y="60.2">1</text>
<text x="204.3" y="60.2">2</text>
<text x="204.3" y="63.6">6</text>
<text x="230.5" y="61.9">13</text>
<text x="230.6" y="60.2">11</text>
<text x="235.4" y="62.7">CLR</text>
<text x="235.4" y="60.9">CLK</text>
<text x="241.5" y="62.7">Q</text>
<text x="245.8" y="61.9">8</text>
<text x="40.5" y="67.1">9</text>
<text x="59.3" y="67.1">7</text>
<text x="94.7" y="67.1">9</text>
<text x="113.5" y="67.1">7</text>
<text x="147.1" y="67.1">9</text>
<text x="165.9" y="67.1">7</text>
<text x="185.5" y="67.1">9</text>
<text x="204.3" y="67.1">7</text>
<text x="174.6" y="73.9">12</text>
<text x="186.4" y="73.9">13</text>
<text x="160.1" y="81.2" transform="rotate(-90 160.1 81.2)">14</text>
<text x="108.2" y="89.4">12</text>
<text x="108.2" y="87.7">10</text>
<text x="113.1" y="88.4">PRE</text>
<text x="119.2" y="88.5">Q</text>
<text x="123.6" y="87.7">9</text>
<text x="138.7" y="89.4">2</text>
<text x="138.7" y="87.7">4</text>
<text x="142.8" y="88.4">PRE</text>
<text x="148.9" y="88.5">Q</text>
<text x="153.3" y="87.7">5</text>
<text x="160.1" y="88.6" transform="rotate(-90 160.1 88.6)">7</text>
<text x="218.3" y="89.4">10</text>
<text x="219.1" y="87.7">9</text>
<text x="233.5" y="88.1" transform="rotate(-90 233.5 88.1)">14</text>
<text x="108.2" y="94.6">13</text>
<text x="108.3" y="92.8">11</text>
<text x="113.1" y="95.3">CLR</text>
<text x="113.1" y="90.2">D</text>
<text x="113.1" y="93.6">CLK</text>
<text x="119.2" y="95.3">Q</text>
<text x="123.6" y="94.6">8</text>
<text x="138.7" y="94.6">1</text>
<text x="138.7" y="92.8">3</text>
<text x="142.8" y="95.3">CLR</text>
<text x="142.8" y="90.2">D</text>
<text x="142.8" y="93.6">CLK</text>
<text x="148.9" y="95.3">Q</text>
<text x="153.3" y="94.6">6</text>
<text x="218.3" y="92.8">12</text>
<text x="218.3" y="94.6">13</text>
<text x="226.6" y="91.1">8</text>
<text x="233.5" y="95.5" transform="rotate(-90 233.5 95.5)">7</text>
<text x="247" y="94.6">4</text>
<text x="247" y="98">5</text>
<text x="254.6" y="96.3">6</text>
<text x="154.5" y="113.5">1</text>
<text x="214.9" y="111.8">11</text>
<text x="226.6" y="111.8">10</text>
<text x="234.8" y="111.8">1</text>
<text x="234.8" y="113.5">2</text>
<text x="154.5" y="115.2">2</text>
<text x="154.5" y="118.6">4</text>
<text x="162" y="116.9">6</text>
<text x="180.7" y="116.9">9</text>
<text x="191.7" y="116.9">8</text>
<text x="234.8" y="116.9">4</text>
<text x="234.8" y="118.6">5</text>
<text x="242.3" y="115.2">6</text>
<text x="248" y="118.6">12</text>
<text x="248" y="115.2">13</text>
<text x="256.3" y="116.9">11</text>
<text x="85" y="124.2" transform="rotate(-90 85 124.2)">16</text>
<text x="137" y="123.8">3</text>
<text x="148" y="123.8">4</text>
<text x="154.5" y="120.4">5</text>
<text x="85" y="131.6" transform="rotate(-90 85 131.6)">8</text>
<text x="215.6" y="137.5">1</text>
<text x="77.6" y="139.3">2</text>
<text x="77.6" y="141">3</text>
<text x="77.6" y="142.7">5</text>
<text x="81.6" y="140">1A</text>
<text x="81.6" y="141.7">1B</text>
<text x="81.6" y="143.5">2A</text>
<text x="87" y="140">1Y</text>
<text x="87" y="143.5">2Y</text>
<text x="92.1" y="139.3">4</text>
<text x="92.1" y="142.7">7</text>
<text x="121.3" y="139.3">2</text>
<text x="121.3" y="141">3</text>
<text x="121.3" y="142.7">5</text>
<text x="125.3" y="140">1A</text>
<text x="125.3" y="141.7">1B</text>
<text x="125.3" y="143.5">2A</text>
<text x="130.7" y="140">1Y</text>
<text x="130.7" y="143.5">2Y</text>
<text x="135.8" y="139.3">4</text>
<text x="135.8" y="142.7">7</text>
<text x="214.8" y="139.3">12</text>
<text x="214.8" y="141">13</text>
<text x="215.6" y="142.7">9</text>
<text x="219.6" y="138.3">1A</text>
<text x="219.6" y="143.5">1D</text>
<text x="219.6" y="140">1B</text>
<text x="219.6" y="141.7">1C</text>
<text x="225" y="141.7">1Y</text>
<text x="230.1" y="141">8</text>
<text x="252.7" y="143.1" transform="rotate(-90 252.7 143.1)">14</text>
<text x="76.8" y="147.9">10</text>
<text x="76.8" y="149.6">14</text>
<text x="76.9" y="146.1">11</text>
<text x="77.6" y="144.4">6</text>
<text x="81.6" y="145.2">2B</text>
<text x="81.6" y="148.6">3B</text>
<text x="81.6" y="146.9">3A</text>
<text x="87" y="146.9">3Y</text>
<text x="92.1" y="146.1">9</text>
<text x="92.1" y="149.6">12</text>
<text x="120.4" y="147.9">10</text>
<text x="120.4" y="149.6">14</text>
<text x="120.5" y="146.1">11</text>
<text x="121.3" y="144.4">6</text>
<text x="125.3" y="145.2">2B</text>
<text x="125.3" y="148.6">3B</text>
<text x="125.3" y="146.9">3A</text>
<text x="130.7" y="146.9">3Y</text>
<text x="135.8" y="146.1">9</text>
<text x="135.8" y="149.6">12</text>
<text x="149.7" y="144.8" transform="rotate(-90 149.7 144.8)">16</text>
<text x="214.8" y="144.4">10</text>
<text x="214.9" y="146.1">11</text>
<text x="215.6" y="149.6">2</text>
<text x="219.6" y="145.2">1E</text>
<text x="219.6" y="146.9">1F</text>
<text x="76.8" y="151.3">13</text>
<text x="77.6" y="154.7">1</text>
<text x="81.6" y="152.1">4B</text>
<text x="81.6" y="150.3">4A</text>
<text x="81.7" y="155.5">A/B</text>
<text x="87" y="150.3">4Y</text>
<text x="120.4" y="151.3">13</text>
<text x="121.3" y="154.7">1</text>
<text x="125.3" y="152.1">4B</text>
<text x="125.3" y="150.3">4A</text>
<text x="125.3" y="155.5">A/B</text>
<text x="130.7" y="150.3">4Y</text>
<text x="149.7" y="152.2" transform="rotate(-90 149.7 152.2)">8</text>
<text x="215.6" y="151.3">3</text>
<text x="215.6" y="153">4</text>
<text x="215.6" y="154.7">5</text>
<text x="219.6" y="150.3">2A</text>
<text x="219.6" y="152.1">2B</text>
<text x="219.6" y="153.8">2C</text>
<text x="219.6" y="155.5">2D</text>
<text x="225" y="153.8">2Y</text>
<text x="230.1" y="153">6</text>
<text x="252.7" y="150.5" transform="rotate(-90 252.7 150.5)">7</text>
<text x="76.8" y="156.5">15</text>
<text x="81.7" y="157.2">G</text>
<text x="120.4" y="156.5">15</text>
<text x="125.3" y="157.2">G</text>
</g>
<g font-size="1.4" fill="#808080">
<text x="35" y="26.9" transform="rotate(-90 35 26.9)">T/1.7A</text>
<text x="73.5" y="28.6" transform="rotate(-90 73.5 28.6)">/CS'/1.3A</text>
<text x="211.5" y="33.8" transform="rotate(-90 211.5 33.8)">CS/1.3E</text>
<text x="259.5" y="34.6" transform="rotate(-90 259.5 34.6)">VCC</text>
<text x="259.5" y="40.3" transform="rotate(-90 259.5 40.3)">GND</text>
<text x="161.7" y="82.8" transform="rotate(-90 161.7 82.8)">VCC</text>
<text x="161.7" y="88.4" transform="rotate(-90 161.7 88.4)">GND</text>
<text x="235.1" y="89.6" transform="rotate(-90 235.1 89.6)">VCC</text>
<text x="235.1" y="95.3" transform="rotate(-90 235.1 95.3)">GND</text>
<text x="86.6" y="125.7" transform="rotate(-90 86.6 125.7)">VCC</text>
<text x="86.6" y="131.4" transform="rotate(-90 86.6 131.4)">GND</text>
<text x="37.1" y="141.7">AB0/1.2C</text>
<text x="37.1" y="143.4">AB1/1.2C</text>
<text x="56.3" y="143.4">AB0/1.2C</text>
<text x="56.3" y="139.9">AB1/1.2C</text>
<text x="105.2" y="143.4">AB4/1.2C</text>
<text x="105.2" y="139.9">AB5/1.2C</text>
<text x="199.6" y="138.2">AB9/1.2C</text>
<text x="254.3" y="142.9" transform="rotate(-90 254.3 142.9)">VCC</text>
<text x="37.1" y="145.1">AB2/1.2C</text>
<text x="37.1" y="146.8">AB3/1.2C</text>
<text x="37.1" y="148.5">AB4/1.2C</text>
<text x="56.3" y="146.8">AB2/1.2C</text>
<text x="105.2" y="146.8">AB6/1.2C</text>
<text x="151.2" y="146.4" transform="rotate(-90 151.2 146.4)">VCC</text>
<text x="37.1" y="150.3">AB5/1.2C</text>
<text x="37.1" y="152">AB6/1.2C</text>
<text x="37.1" y="153.7">AB7/1.2C</text>
<text x="37.1" y="155.4">AB8/1.2C</text>
<text x="56.3" y="150.3">AB3/1.2C</text>
<text x="105.2" y="150.3">AB7/1.2C</text>
<text x="151.2" y="152" transform="rotate(-90 151.2 152)">GND</text>
<text x="199.6" y="150.3">AB8/1.2C</text>
<text x="254.3" y="151.5" transform="rotate(-90 254.3 151.5)">GND</text>
<text x="37.1" y="157.1">AB9/1.2C</text>
<text x="96.2" y="178.6" transform="rotate(-90 96.2 178.6)">AB'3/1.3B</text>
<text x="97.9" y="178.6" transform="rotate(-90 97.9 178.6)">AB'2/1.3B</text>
<text x="99.7" y="178.6" transform="rotate(-90 99.7 178.6)">AB'0/1.3B</text>
<text x="101.4" y="178.6" transform="rotate(-90 101.4 178.6)">AB'1/1.3B</text>
<text x="139.8" y="178.6" transform="rotate(-90 139.8 178.6)">AB'7/1.3B</text>
<text x="141.6" y="178.6" transform="rotate(-90 141.6 178.6)">AB'6/1.3B</text>
<text x="143.3" y="178.6" transform="rotate(-90 143.3 178.6)">AB'4/1.3B</text>
<text x="145.1" y="178.6" transform="rotate(-90 145.1 178.6)">AB'5/1.3B</text>
<text x="169.5" y="177.5" transform="rotate(-90 169.5 177.5)">R4/1.4A</text>
<text x="171.3" y="177.5" transform="rotate(-90 171.3 177.5)">R2/1.4A</text>
<text x="173" y="177.5" transform="rotate(-90 173 177.5)">R1/1.4A</text>
<text x="234.2" y="178.6" transform="rotate(-90 234.2 178.6)">AB'8/1.3B</text>
<text x="235.9" y="178.6" transform="rotate(-90 235.9 178.6)">AB'9/1.3B</text>
<text x="258.6" y="179.5" transform="rotate(-90 258.6 179.5)">SY</text>
<text x="258.6" y="177.8" transform="rotate(-90 258.6 177.8)">NC/1.7A</text>
<text x="260.4" y="177.6" transform="rotate(-90 260.4 177.6)">ZR/1.6A</text>
<text x="262.1" y="177.7" transform="rotate(-90 262.1 177.7)">BR/1.6A</text>
<text x="194" y="180.4" transform="rotate(-90 194 180.4)">52_2-10/1.6A</text>
</g>
</svg>
